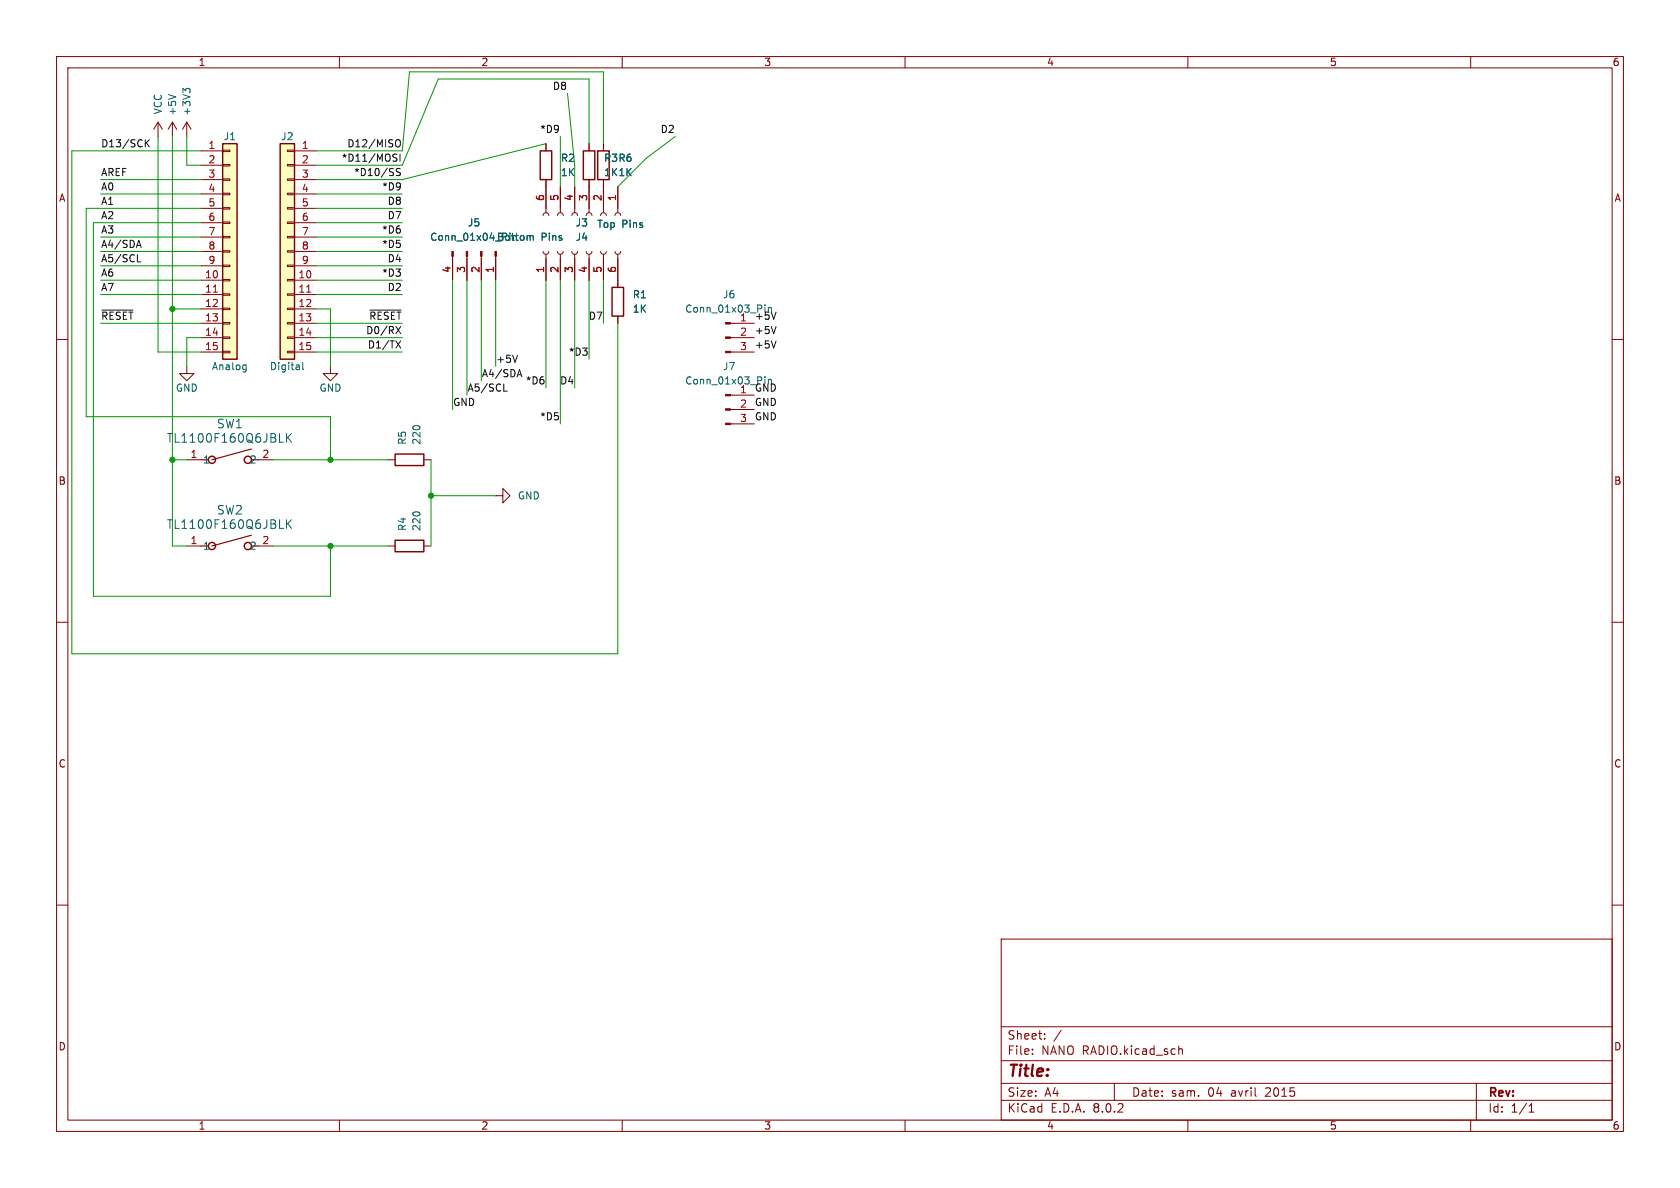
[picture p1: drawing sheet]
<svg xmlns="http://www.w3.org/2000/svg" width="297mm" height="210mm" viewBox="0 0 297 210" stroke-linecap="round" stroke-linejoin="round" font-family="sans-serif">
<g fill="none" stroke="#840000" stroke-width=".18">
<path d="M10 10h277v190h-277zM12 12h273v186h-273zM60 10v2M110 10v2M160 10v2M210 10v2M260 10v2M27.9 21.6l-.7 1.3M27.9 21.6v2.5M27.9 21.6l.8 1.3M30.5 21.6l-.8 1.3M30.5 21.6v2.5"/>
<path d="M30.5 21.6l.7 1.3M33 21.6l-.7 1.3M33 21.6v2.5M33 21.6l.8 1.3M96 38.1l.2-.4 .3-.1 .4 .1 .1 .4M96.5 25.4v1.3M96.5 31.8v5.8M98.6 38.1l.1-.4 .4-.1 .3 .1 .2 .4M99.1 33v4.6M101.1 38.1l.1-.4 .4-.1 .4 .1 .1 .4M101.6 33v4.6M103.6 38.1l.2-.4 .3-.1 .4 .1 .1 .4"/>
<path d="M104.1 25.4v1.3M104.1 31.8v5.8M106.2 38.1l.1-.4 .4-.1 .3 .1 .2 .4M106.7 25.4v1.3M106.7 31.8v5.8M108.7 38.1l.2-.4 .3-.1 .4 .1 .1 .4M109.2 33v4.6M10 60h2M96 44.5l.2 .3 .3 .2 .4-.2 .1-.3M96.5 45v4.5M98.6 44.5l.1 .3 .4 .2 .3-.2 .2-.3M99.1 45v4.5"/>
<path d="M101.1 44.5l.1 .3 .4 .2 .4-.2 .1-.3M101.6 45v4.5M103.6 44.5l.2 .3 .3 .2 .4-.2 .1-.3M104.1 45v4.5M106.2 44.5l.1 .3 .4 .2 .3-.2 .2-.3M106.7 45v4.5M108.7 44.5l.2 .3 .3 .2 .4-.2 .1-.3M109.2 45v5.8M109.2 55.9v1.3M129.1 59.7h4.2M129.1 57.2h4.2M285 60h2"/>
<path d="M58.4 64.8v1.2h1.3l-1.3 1.3-1.3-1.3h1.3M129.1 74.9h4.2M129.1 72.4h4.2M129.1 69.9h4.2M129.1 62.2h4.2M33 96.5h2.6M45.7 96.5h2.6M68.6 96.5h1.2M68.6 81.3h1.2M74.9 96.5h1.3M74.9 81.3h1.3M87.6 87.6h1.3v-1.2l1.3 1.2-1.3 1.3v-1.3"/>
<path d="M87.6 87.6h.1M10 110h2M285 110h2M10 160h2M285 160h2M177 166h108v32h-108zM60 198v2M110 198v2M160 198v2M177 194.5h108M177 191.5h108M177 187.5h108"/>
<path d="M177 181.5h108M182.5 186.3v.1M182.5 185.5v.1M184.7 183.6v.1M184.7 182.8v.1M187.6 182.1l-1.3 2M197 191.5v3M208.5 185.5h.5v.9M210 198v2M260 198v2M261 191.5v6.5M270.3 196.6h.9"/>
<path d="M270.3 195.5l.4-.4v1.5"/>
</g>
<g fill="none" stroke="#840000" stroke-width=".25">
<path d="M95.5 26.7h2v5.1h-2zM103.1 26.7h2.1v5.1h-2.1zM105.7 26.7h2v5.1h-2zM108.2 50.8h2v5.1h-2zM69.8 95.5h5.1v2h-5.1zM69.8 80.3h5.1v2h-5.1z"/>
<circle cx="37.5" cy="96.5" r=".63"/>
<circle cx="43.8" cy="96.5" r=".63"/>
</g>
<path d="M44.4 94.6l-6.9 1.9M44.4 96.5h1.3" fill="none" stroke="#840000" stroke-width=".2"/>
<g fill="none" stroke="#006464" stroke-width=".18">
<path d="M29.8 16.7l1.3 .4M32.8 16l-.5-.4v.8M32.8 15.9l.3-.3h.3l.2 .3M93.8 41.7h.4l.1 .8M135.2 53.9v.1M135.2 54.3v.9M135.8 54.3v.9M135.8 54.5l.2-.2 .3 .1 .1 .8M135.2 66.6v.1M135.2 67v.9M135.8 67v.9M135.8 67.2l.2-.2 .3 .1 .1 .8"/>
<path d="M49.4 93.4h.7M50.7 91.9v1.5M50.9 92.5l.6 .9M51.5 91.9l-.8 .9"/>
</g>
<g fill="#840000" stroke="#840000" stroke-width=".18">
<path d="M128.3 74.8h.8v.3h-.8z"/>
<path d="M128.3 72.3h.8v.2h-.8z"/>
<path d="M128.3 69.7h.8v.3h-.8z"/>
<path d="M128.3 62.1h.8v.3h-.8z"/>
<path d="M128.3 59.6h.8v.2h-.8z"/>
<path d="M128.3 57h.8v.3h-.8z"/>
</g>
<path d="M49.5 25.4h2.6v38.1h-2.6z" fill="#ffffc2"/>
<g fill="none" stroke="#840000" stroke-width=".18">
<path d="M50.8 39.2h1.3v.3h-1.3zM50.8 36.7h1.3v.3h-1.3zM50.8 34.2h1.3v.2h-1.3zM50.8 31.6h1.3v.3h-1.3zM50.8 29.1h1.3v.2h-1.3zM50.8 26.5h1.3v.3h-1.3zM52.1 26.7h3.8M52.1 29.2h3.8M52.1 31.8h3.8M52.1 34.3h3.8M52.1 36.8h3.8M52.1 39.4h3.8"/>
<path d="M50.8 59.6h1.3v.2h-1.3zM50.8 57h1.3v.3h-1.3zM50.8 54.5h1.3v.2h-1.3zM50.8 51.9h1.3v.3h-1.3zM50.8 49.4h1.3v.3h-1.3zM50.8 46.9h1.3v.2h-1.3zM50.8 44.3h1.3v.3h-1.3zM50.8 41.8h1.3v.2h-1.3zM52.1 49.5h3.8M52.1 52.1h3.8M52.1 54.6h3.8M52.1 57.2h3.8"/>
<path d="M52.1 59.7h3.8M52.1 41.9h3.8M52.1 44.5h3.8M52.1 47h3.8M80 45.3v4.2M82.5 45.3v4.2M85.1 45.3v4.2M87.6 45.3v4.2M50.8 62.1h1.3v.3h-1.3zM52.1 62.2h3.8M33 81.3h2.6M45.7 81.3h2.6"/>
</g>
<g fill="none" stroke="#840000" stroke-width=".25">
<path d="M49.5 25.4h2.6v38.1h-2.6z"/>
<circle cx="37.5" cy="81.3" r=".63"/>
<circle cx="43.8" cy="81.3" r=".63"/>
</g>
<path d="M54.2 51.7h.7" fill="none" stroke="#a90000" stroke-width=".18"/>
<path d="M49.4 78.2h.7M50.7 76.6v1.6M50.9 77.3l.6 .9M51.5 76.6l-.8 .9M53.5 64.1v1.1l.2 .1" fill="none" stroke="#006464" stroke-width=".18"/>
<path d="M44.4 79.4l-6.9 1.9M44.4 81.3h1.3" fill="none" stroke="#840000" stroke-width=".2"/>
<g fill="#840000" stroke="#840000" stroke-width=".18">
<path d="M79.9 44.5h.2v.8h-.2z"/>
<path d="M82.4 44.5h.3v.8h-.3z"/>
<path d="M85 44.5h.2v.8h-.2z"/>
<path d="M87.5 44.5h.3v.8h-.3z"/>
</g>
<path d="M39.4 25.4h2.5v38.1h-2.5z" fill="#ffffc2"/>
<g fill="none" stroke="#840000" stroke-width=".18">
<path d="M35.6 26.7h3.8M35.6 29.2h3.8M35.6 31.8h3.8M35.6 34.3h3.8M35.6 36.8h3.8M35.6 39.4h3.8M39.4 39.2h1.2v.3h-1.2zM39.4 36.7h1.2v.3h-1.2zM39.4 34.2h1.2v.2h-1.2zM39.4 31.6h1.2v.3h-1.2zM39.4 29.1h1.2v.2h-1.2zM39.4 26.5h1.2v.3h-1.2z"/>
<path d="M96.5 25.4v1.3M96.5 31.8v5M99.1 33v3.8M101.6 33v3.8M104.1 25.4v1.3M104.1 31.8v5M106.7 25.4v1.3M106.7 31.8v5M109.2 33v3.8M35.6 49.5h3.8M35.6 52.1h3.8M35.6 54.6h3.8"/>
<path d="M35.6 57.2h3.8M35.6 59.7h3.8M35.6 41.9h3.8M35.6 44.5h3.8M35.6 47h3.8M39.4 59.6h1.2v.2h-1.2zM39.4 57h1.2v.3h-1.2zM39.4 54.5h1.2v.2h-1.2zM39.4 51.9h1.2v.3h-1.2zM39.4 49.4h1.2v.3h-1.2zM39.4 46.9h1.2v.2h-1.2zM39.4 44.3h1.2v.3h-1.2z"/>
<path d="M39.4 41.8h1.2v.2h-1.2zM80 45.7v3.8M82.5 45.7v3.8M85.1 45.7v3.8M87.6 45.7v3.8M96.5 45.7v3.8M99.1 45.7v3.8M101.6 45.7v3.8M104.1 45.7v3.8M106.7 45.7v3.8M109.2 45.7v5.1M109.2 55.9v1.3"/>
<path d="M33 64.8v1.2h1.3l-1.3 1.3-1.3-1.3h1.3M35.6 62.2h3.8M39.4 62.1h1.2v.3h-1.2z"/>
</g>
<path d="M39.4 25.4h2.5v38.1h-2.5z" fill="none" stroke="#840000" stroke-width=".25"/>
<path d="M37.7 51.7h.7" fill="none" stroke="#a90000" stroke-width=".18"/>
<path d="M93.8 41.7h.4l.1 .8M43.1 64.5l.4 .1M43.5 64.5v1l-.2 .3M43.5 65.3h-.4" fill="none" stroke="#006464" stroke-width=".18"/>
<g fill="none" stroke="#0f0f0f" stroke-width=".18">
<path d="M25.9 25.2l.5 .8M26.4 24.7l-.7 .7M69.7 27.8l.4 .2 .1 .3-.3 .2h-.3M69.7 27.2l.5 .1M70 24.9l.2-.2a.43 .43 0 0 1 .6 .4v.4a.43 .43 0 0 1-.3 .5 .43 .43 0 0 1-.5-.2M70.7 27.2v1.3M70.8 29.8h-.5l-.2 .2 .1 .3 .5 .3v.3l-.2 .1h-.4M18 54.8h5.5M24.2 43.4h.6M24.3 46.3h.6M24.5 42.5l.5 1.2M65.4 54.8h5.5"/>
<path d="M70 57.7l.8 1.3M70.8 57.7l-.8 1.3M137.2 57.7l-.4 1.3M137.2 55.2l-.4 1.2M70 60.3l.8 1.2M70.8 60.3l-.8 1.2M89.1 69.1h.6M91.5 62.8l-.4 1.3M91.5 66.2h.6M91.8 65.3l.5 1.3M137.2 60.3l-.4 1.2"/>
</g>
<g fill="none" stroke="#009600" stroke-width=".18">
<path d="M100.3 16.5l1.3 12.7v3.8M17.8 31.8h17.8M17.8 34.3h17.8M27.9 24.1v38.1h7.7M30.5 24.1v72.4h2.5M33 24.1v5.1h2.6M35.6 26.7h-22.9v88.9h96.5v-58.4M35.6 36.8h-20.4v36.9h43.2v7.6M35.6 39.4h-19.1v66h41.9v-8.9M55.9 34.3h15.2M55.9 36.8h15.2M55.9 39.4h15.2"/>
<path d="M96.5 25.4l-25.4 6.4h-15.2M99.1 24.1v8.9M104.1 25.4v-11.4h-26.6l-6.4 15.2h-15.2M106.7 25.4v-12.7h-34.3l-1.3 14h-15.2M119.4 24.1l-5.1 3.8-5.1 5.1M17.8 57.2h17.8M17.8 52.1h17.8M17.8 44.5h17.8M17.8 41.9h17.8M17.8 47h17.8M17.8 49.5h17.8M30.5 54.6h5.1"/>
<path d="M35.6 59.7h-2.6v5.1M55.9 57.2h15.2M55.9 52.1h15.2M55.9 44.5h15.2M55.9 41.9h15.2M55.9 47h15.2M55.9 49.5h15.2M55.9 54.6h2.5v10.2M55.9 59.7h15.2M80 49.5v22.9M82.5 49.5v20.4M85.1 49.5v17.8"/>
<path d="M87.6 49.5v15.3M96.5 49.5v19.1M99.1 49.5v25.4M101.6 49.5v19.1M104.1 49.5v14M106.7 49.5v7.7M55.9 62.2h15.2M30.5 81.3h2.5M48.3 81.3h20.3M48.3 96.5h20.3M76.2 81.3v15.2M76.2 87.6h11.4"/>
</g>
<g fill="#009600" stroke="#009600" stroke-width=".18">
<circle cx="76.2" cy="87.6" r=".46"/>
<circle cx="58.4" cy="96.5" r=".46"/>
<circle cx="58.4" cy="81.3" r=".46"/>
<circle cx="30.5" cy="81.3" r=".46"/>
<circle cx="30.5" cy="54.6" r=".46"/>
</g>
<text font-size="2.8" fill="#840000" x="178" y="190.9">Title:</text>
<g font-size="2.1" fill="#006464">
<text x="38.2" y="75.9">SW1</text>
<text x="29.4" y="78.5">TL1100F160Q6JBLK</text>
<text x="29.4" y="93.7">TL1100F160Q6JBLK</text>
<text x="38.2" y="91.2">SW2</text>
</g>
<g font-size="2.1" fill="#840000">
<text x="178" y="184">Sheet:</text>
<text x="178" y="186.7">File:</text>
<text x="184.1" y="186.7">NANO RADIO.kicad_sch</text>
<text x="178" y="196.9">KiCad</text>
<text x="178" y="194.1">Size:</text>
<text x="184.7" y="194.1">A4</text>
<text x="185.7" y="196.9">E.D.A.</text>
<text x="193.3" y="196.9">8.0.2</text>
<text x="200" y="194.1">Date:</text>
<text x="207" y="194.1">sam.</text>
<text x="213.6" y="194.1">04</text>
<text x="217.8" y="194.1">avril</text>
<text x="224" y="194.1">2015</text>
<text x="263" y="194.3">Rev:</text>
<text x="263" y="196.9">Id:</text>
<text x="267.1" y="196.9">1/1</text>
</g>
<g font-size="1.8" fill="#840000">
<text x="35" y="11.9">1</text>
<text x="85" y="11.9">2</text>
<text x="135" y="11.9">3</text>
<text x="185" y="11.9">4</text>
<text x="235" y="11.9">5</text>
<text x="285" y="11.9">6</text>
<text x="10.3" y="35.9">A</text>
<text x="285.3" y="35.9">A</text>
<text x="10.3" y="85.9">B</text>
<text x="285.3" y="85.9">B</text>
<text x="10.3" y="135.9">C</text>
<text x="285.3" y="135.9">C</text>
<text x="10.3" y="185.9">D</text>
<text x="285.3" y="185.9">D</text>
<text x="35" y="199.9">1</text>
<text x="85" y="199.9">2</text>
<text x="135" y="199.9">3</text>
<text x="185" y="199.9">4</text>
<text x="235" y="199.9">5</text>
<text x="285" y="199.9">6</text>
</g>
<g font-size="1.8" fill="#0f0f0f">
<text x="97.6" y="16">D8</text>
<text x="95.4" y="23.6">*D9</text>
<text x="116.7" y="23.6">D2</text>
<text x="17.8" y="26.1">D13/SCK</text>
<text x="60.3" y="28.7">*D11/MOSI</text>
<text x="61.3" y="26.1">D12/MISO</text>
<text x="17.8" y="31.2">AREF</text>
<text x="17.8" y="33.8">A0</text>
<text x="62.5" y="31.2">*D10/SS</text>
<text x="67.5" y="33.8">*D9</text>
<text x="17.8" y="36.3">A1</text>
<text x="17.8" y="38.8">A2</text>
<text x="17.8" y="41.4">A3</text>
<text x="67.5" y="41.4">*D6</text>
<text x="68.4" y="36.3">D8</text>
<text x="68.4" y="38.8">D7</text>
<text x="17.8" y="43.9">A4/SDA</text>
<text x="17.8" y="46.5">A5/SCL</text>
<text x="67.5" y="43.9">*D5</text>
<text x="68.4" y="46.5">D4</text>
<text x="17.8" y="51.5">A7</text>
<text x="17.8" y="49">A6</text>
<text x="67.5" y="49">*D3</text>
<text x="68.4" y="51.5">D2</text>
<text x="17.8" y="56.6">~{RESET}</text>
<text x="64.6" y="59.2">D0/RX</text>
<text x="65.2" y="56.6">~{RESET}</text>
<text x="104" y="56.6">D7</text>
<text x="133.3" y="59.2">+5V</text>
<text x="133.3" y="56.6">+5V</text>
<text x="64.9" y="61.7">D1/TX</text>
<text x="87.6" y="64.2">+5V</text>
<text x="100.5" y="63">*D3</text>
<text x="133.3" y="61.7">+5V</text>
<text x="80" y="71.9">GND</text>
<text x="82.5" y="69.3">A5/SCL</text>
<text x="85.1" y="66.8">A4/SDA</text>
<text x="92.9" y="68">*D6</text>
<text x="98.9" y="68">D4</text>
<text x="133.3" y="69.3">GND</text>
<text x="133.3" y="71.9">GND</text>
<text x="95.4" y="74.4">*D5</text>
<text x="133.3" y="74.4">GND</text>
</g>
<g font-size="1.8" fill="#006464">
<text x="28.8" y="20.3" transform="rotate(-90 28.8 20.3)">VCC</text>
<text x="31.3" y="20.6" transform="rotate(-90 31.3 20.6)">+5V</text>
<text x="33.9" y="20.6" transform="rotate(-90 33.9 20.6)">+3V3</text>
<text x="39.4" y="25">J1</text>
<text x="49.6" y="25">J2</text>
<text x="99.1" y="28.8">R2</text>
<text x="106.7" y="28.8">R3R6</text>
<text x="99.1" y="31.3">1K</text>
<text x="106.7" y="31.3">1K 1K</text>
<text x="82.6" y="40.2">J5</text>
<text x="101.7" y="40.2">J3</text>
<text x="105.5" y="40.5">Top</text>
<text x="109.9" y="40.5">Pins</text>
<text x="75.9" y="42.8">Conn_01x04_Pin</text>
<text x="87.8" y="42.8">Bottom</text>
<text x="95.6" y="42.8">Pins</text>
<text x="101.7" y="42.8">J4</text>
<text x="111.8" y="52.9">R1</text>
<text x="127.7" y="52.9">J6</text>
<text x="111.8" y="55.5">1K</text>
<text x="121" y="55.5">Conn_01x03_Pin</text>
<text x="130.7" y="56.9">1</text>
<text x="37.4" y="65.6">Analog</text>
<text x="47.6" y="65.6">Digital</text>
<text x="127.7" y="65.6">J7</text>
<text x="31" y="69.4">GND</text>
<text x="56.4" y="69.4">GND</text>
<text x="121" y="68.2">Conn_01x03_Pin</text>
<text x="130.7" y="69.6">1</text>
<text x="35.8" y="82.1">1</text>
<text x="44.1" y="82.1">2</text>
<text x="72" y="78.7" transform="rotate(-90 72 78.7)">R5</text>
<text x="74.5" y="78.7" transform="rotate(-90 74.5 78.7)">220</text>
<text x="91.4" y="88.5">GND</text>
<text x="72" y="94" transform="rotate(-90 72 94)">R4</text>
<text x="74.5" y="94" transform="rotate(-90 74.5 94)">220</text>
<text x="35.8" y="97.4">1</text>
<text x="44.1" y="97.4">2</text>
</g>
<g font-size="1.8" fill="#a90000">
<text x="36.8" y="26.4">1</text>
<text x="36.8" y="29">2</text>
<text x="53.3" y="26.4">1</text>
<text x="53.3" y="29">2</text>
<text x="36.8" y="31.5">3</text>
<text x="36.8" y="34">4</text>
<text x="53.3" y="31.5">3</text>
<text x="53.3" y="34">4</text>
<text x="96.3" y="35.6" transform="rotate(-90 96.3 35.6)">6</text>
<text x="98.8" y="35.6" transform="rotate(-90 98.8 35.6)">5</text>
<text x="101.3" y="35.6" transform="rotate(-90 101.3 35.6)">4</text>
<text x="103.9" y="35.6" transform="rotate(-90 103.9 35.6)">3</text>
<text x="106.4" y="35.6" transform="rotate(-90 106.4 35.6)">2</text>
<text x="109" y="35.6" transform="rotate(-90 109 35.6)">1</text>
<text x="36.8" y="36.6">5</text>
<text x="36.8" y="39.1">6</text>
<text x="36.8" y="41.7">7</text>
<text x="53.3" y="36.6">5</text>
<text x="53.3" y="39.1">6</text>
<text x="53.3" y="41.7">7</text>
<text x="36.8" y="44.2">8</text>
<text x="36.8" y="46.7">9</text>
<text x="53.3" y="44.2">8</text>
<text x="53.3" y="46.7">9</text>
<text x="36.2" y="49.3">10</text>
<text x="36.2" y="51.8">11</text>
<text x="52.7" y="49.3">10</text>
<text x="52.7" y="51.8">11</text>
<text x="79.8" y="48.3" transform="rotate(-90 79.8 48.3)">4</text>
<text x="82.3" y="48.3" transform="rotate(-90 82.3 48.3)">3</text>
<text x="84.8" y="48.3" transform="rotate(-90 84.8 48.3)">2</text>
<text x="87.4" y="48.3" transform="rotate(-90 87.4 48.3)">1</text>
<text x="96.3" y="48.3" transform="rotate(-90 96.3 48.3)">1</text>
<text x="98.8" y="48.3" transform="rotate(-90 98.8 48.3)">2</text>
<text x="101.3" y="48.3" transform="rotate(-90 101.3 48.3)">3</text>
<text x="103.9" y="48.3" transform="rotate(-90 103.9 48.3)">4</text>
<text x="106.4" y="48.3" transform="rotate(-90 106.4 48.3)">5</text>
<text x="109" y="48.3" transform="rotate(-90 109 48.3)">6</text>
<text x="36.2" y="54.4">12</text>
<text x="36.2" y="56.9">13</text>
<text x="36.2" y="59.4">14</text>
<text x="52.7" y="54.4">12</text>
<text x="52.7" y="56.9">13</text>
<text x="52.7" y="59.4">14</text>
<text x="130.7" y="59.4">2</text>
<text x="36.2" y="62">15</text>
<text x="52.7" y="62">15</text>
<text x="130.7" y="62">3</text>
<text x="130.7" y="72.1">2</text>
<text x="130.7" y="74.7">3</text>
<text x="33.6" y="81">1</text>
<text x="46.3" y="81">2</text>
<text x="33.6" y="96.3">1</text>
<text x="46.3" y="96.3">2</text>
</g>
</svg>
